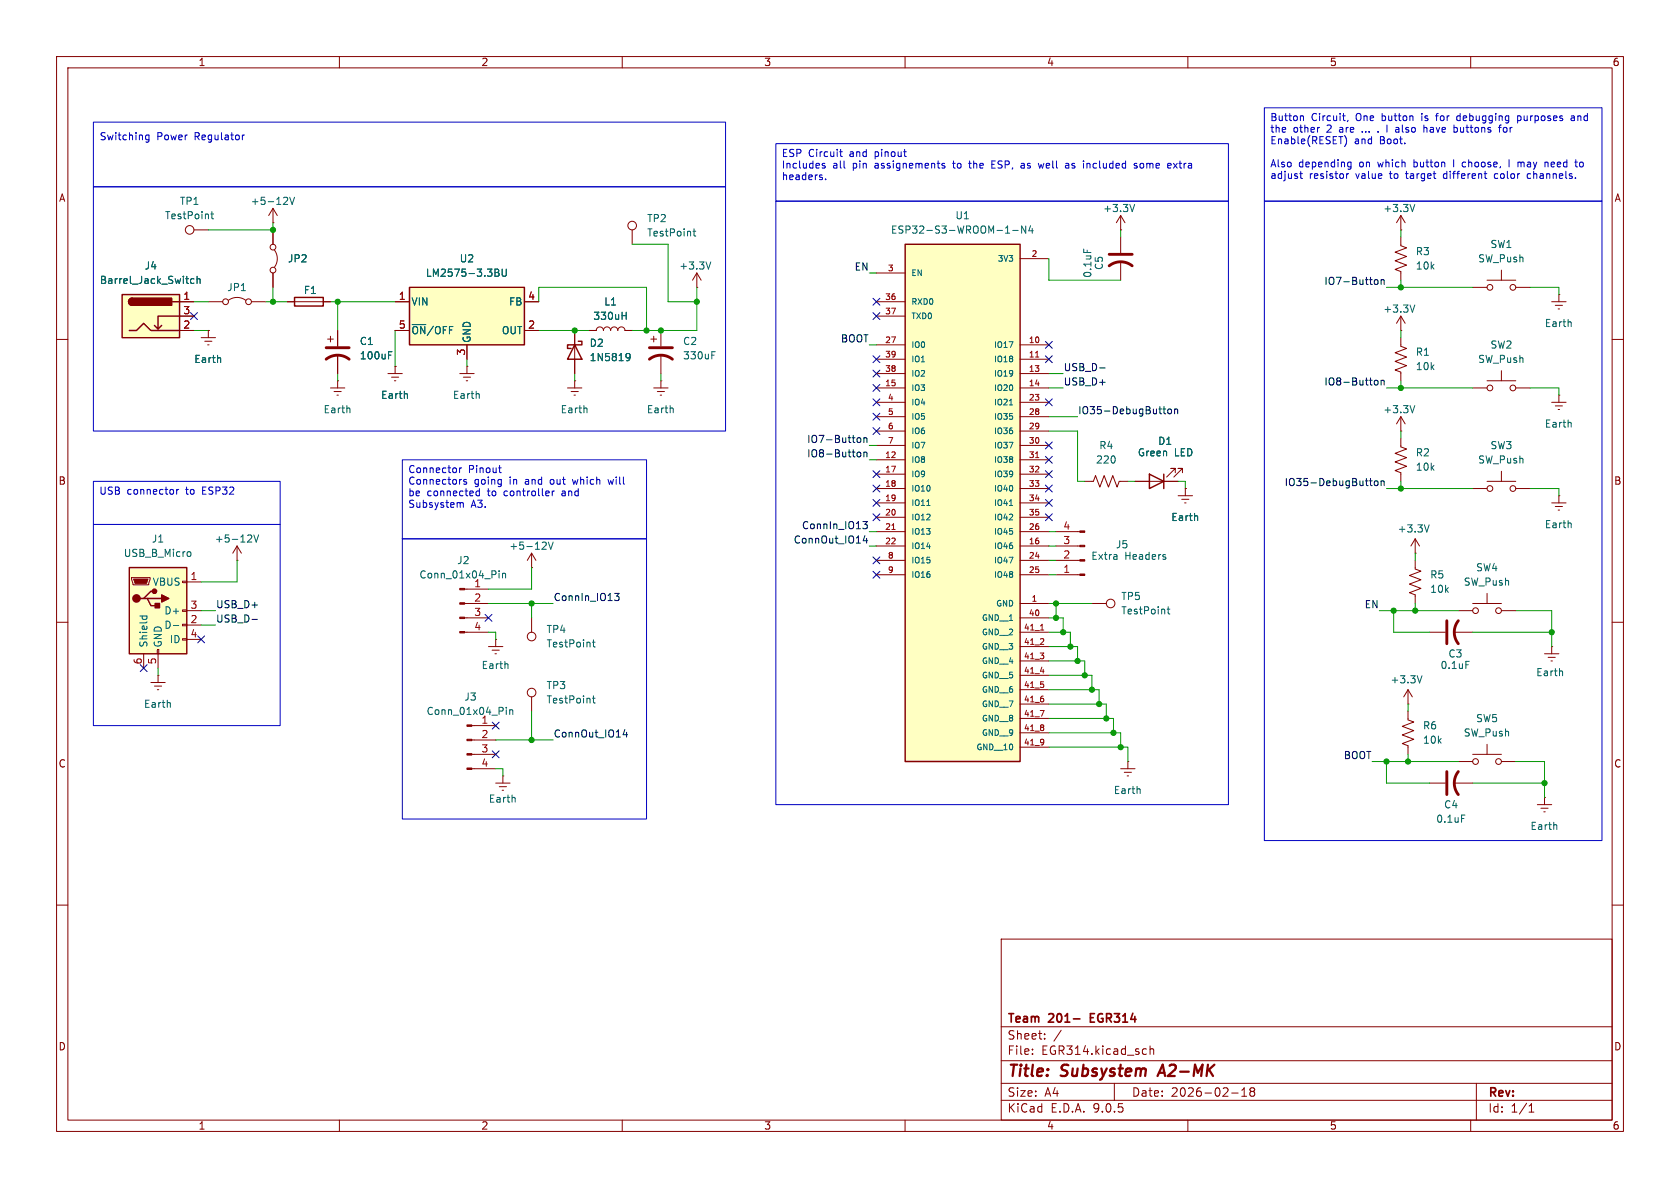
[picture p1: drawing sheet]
<svg xmlns="http://www.w3.org/2000/svg" width="297mm" height="210mm" viewBox="0 0 297 210" stroke-linecap="round" stroke-linejoin="round" font-family="sans-serif">
<g fill="none" stroke="#840000" stroke-width=".18">
<path d="M10 10h277v190h-277zM12 12h273v186h-273zM60 10v2M110 10v2M160 10v2M210 10v2M260 10v2M10 60h2M58.4 68.6h2.6M59.1 69.2h1.2M59.6 69.9h.2M59.7 67.3h.1"/>
<path d="M59.7 67.3v1.3M285 60h2M191.8 85.1h1.5l.4-1 .7 2 .8-2 .8 2 .7-2 .8 2 .4-1h1.5M274.3 88.9h2.6M275 89.5h1.2M275.5 90.2h.2M275.6 87.6h.1M275.6 87.6v1.3M10 110h2M86.4 114.3h2.5M87 114.9h1.3M87.5 115.6h.3"/>
<path d="M87.6 113h.1M87.6 113v1.3M252.7 111.8h2.8M257 111.8h3.3M273 115.6h2.6M273.7 116.2h1.3M274.2 116.8h.2M274.3 114.3h.1M274.3 114.3v1.3M285 110h2M248.9 124.5h.1M248.9 121.9l-.7 1.3"/>
<path d="M248.9 121.9l.8 1.3M248.9 121.9v2.6M271.8 142.2h2.5M272.4 142.9h1.3M272.9 143.5h.3M273 141h.1M273 141v1.2M10 160h2M177 166h108v32h-108zM285 160h2M60 198v2M110 198v2"/>
<path d="M160 198v2M177 194.5h108M177 191.5h108M177 187.5h108M177 181.5h108M182.5 186.3v.1M182.5 185.5v.1M184.7 183.6v.1M184.7 182.8v.1M187.6 182.1l-1.3 2M197 191.5v3M202.5 185.4l.2 .1"/>
<path d="M202.7 186.3l-.2 .1M203.3 184.9v1.5M203.3 185.5l.2-.1 .4 .1 .1 .9M210 198v2M217.7 193.2h1.2M219.5 193.8h.9M219.5 192.7l.5-.4v1.5M221.2 192.9l-.2 .3v.5l.2 .1 .5-.1 .1-.2-.1-.4-.2-.2M221.2 192.9l-.2-.2 .2-.4 .5 .1 .1 .2-.3 .3M221.2 192.9h.3M260 198v2M261 191.5v6.5"/>
<path d="M270.3 196.6h.9M270.3 195.5l.4-.4v1.5"/>
</g>
<path d="M205.6 188.2l-1 2" fill="none" stroke="#840000" stroke-width=".4"/>
<path d="M192.8 179.9h.5M193.5 179.2h-.7v1.5h.7M189.8 180.1h1.1" fill="none" stroke="#840000" stroke-width=".3"/>
<path d="M61.8 72.2l.1 .8M277.7 92.5l.1 .8M89.7 117.4l.1 .8M251.4 119.5l-.4 1.2M259.1 116.9h.7M276.2 118.7v.8M275.2 145.8v.8" fill="none" stroke="#006464" stroke-width=".18"/>
<path d="M255.8 109.7v4.1M257.8 109.7a3.3 3.3 0 0 0 0 4.1" fill="none" stroke="#840000" stroke-width=".51"/>
<path d="M21.6 52.1h10.1v7.6h-10.1z" fill="#ffffc2"/>
<path d="M21.6 52.1h10.1v7.6h-10.1zM22.9 58.4h1.2l1.3-1.2 1.3 1.2h5M23.4 52.7a.64 .64 0 0 0-.7 .6 .64 .64 0 0 0 .7 .7M28.6 57.5l-.7 .7M30.5 53.3h1.2M31.7 55.9h-3.8v2.3l-.6-.7M52.1 52.6h5v1.5h-5z" fill="none" stroke="#840000" stroke-width=".25"/>
<g fill="#840000" stroke="#840000" stroke-width=".25">
<path d="M22.9 52.9l.5-.2v1.3a.63 .63 0 0 1-.6-.4 .63 .63 0 0 1 .1-.7z"/>
<path d="M23.4 52.7h7v1.3h-7z"/>
</g>
<g fill="none" stroke="#840000" stroke-width=".18">
<path d="M48.3 39.4h.1M48.3 36.8v2.6M48.3 36.8l-.8 1.3M48.3 36.8l.7 1.3M198.1 38.1l-.7 1.3M198.1 38.1l.8 1.3M198.1 38.1v2.5M31.7 53.3h2.6M31.7 55.9h2.6M31.7 58.4h2.6M34.3 40.6h2.5M35.6 59.7h2.5"/>
<path d="M36.8 58.4h.1M36.8 58.4v1.3M48.3 40.6v2.6M48.3 48.3v2.5M48.5 44.2a2.54 2.54 0 0 1 0 3M50.8 53.3h7.6M198.1 40.6h.1M36.2 60.3h1.3M36.7 61h.3M68.6 66h2.5M69.2 66.7h1.3M69.7 67.3h.3"/>
<path d="M69.8 64.8h.1M69.8 64.8v1.2M81.3 66h2.5M81.9 66.7h1.3M82.4 67.3h.3M82.5 64.8h.1M82.5 64.8v1.2M83.4 128.3h4.2M83.4 130.8h4.2M83.4 133.4h4.2M83.4 135.9h4.2M87.6 138.4h2.6"/>
<path d="M88.3 139.1h1.2M88.8 139.7h.2M88.9 137.2h.1M88.9 137.2v1.2M252.7 138.4h2.8M257 138.4h3.3"/>
<circle cx="33.5" cy="40.6" r=".76"/>
<circle cx="48.3" cy="47.8" r=".51"/>
<circle cx="48.3" cy="43.7" r=".51"/>
</g>
<g fill="none" stroke="#006464" stroke-width=".18">
<path d="M37.3 37.8h.5M37.5 37.4v1.1l.3 .2M50.3 34.9h.4l.2 .3-.8 .9h.8M51.2 34.9l.4 1.2 .5-1.2M200.6 36.1l-.4 1.3M34.3 49.3h-.4l-.2 .2 .1 .5h.5M34.8 49.4l.2-.1h.3l.1 .8M34.8 48.8v1.3M38.9 63.3l.1 .8M72 69.6v.8M84.7 69.6v.8M89.5 125v.2"/>
<path d="M89.5 125.5v.8M90.1 125.5v.8M90.1 125.6l.2-.1h.3l.1 .8M91 141l.1 .8M258.4 144.1h.6"/>
</g>
<path d="M255.8 136.4v4.1M257.8 136.4a3.3 3.3 0 0 0 0 4.1" fill="none" stroke="#840000" stroke-width=".51"/>
<g fill="#840000" stroke="#840000" stroke-width=".18">
<path d="M82.5 128.1h.9v.3h-.9z"/>
<path d="M82.5 130.7h.9v.2h-.9z"/>
<path d="M82.5 133.2h.9v.3h-.9z"/>
<path d="M82.5 135.8h.9v.2h-.9z"/>
</g>
<path d="M160 43.2h20.3v91.4h-20.3z" fill="#ffffc2"/>
<path d="M160 43.2h20.3v91.4h-20.3z" fill="none" stroke="#840000" stroke-width=".25"/>
<g fill="none" stroke="#840000" stroke-width=".18">
<path d="M36.8 53.3h2.6M40.4 53.1a2.54 2.54 0 0 1 3 0M44.4 53.3h2.6M111.8 40.6v2.6M123.2 50.8h.1M123.2 48.3l-.8 1.2M123.2 48.3l.8 1.2M123.2 48.3v2.5M154.9 48.3h5.1M154.9 53.3h5.1M154.9 55.9h5.1M180.3 45.7h5.1"/>
<path d="M154.9 61h5.1M154.9 63.5h5.1M154.9 66h5.1M154.9 68.6h5.1M154.9 71.1h5.1M154.9 73.7h5.1M154.9 76.2h5.1M154.9 78.7h5.1M180.3 61h5.1M180.3 63.5h5.1M180.3 66h5.1M180.3 68.6h5.1"/>
<path d="M180.3 71.1h5.1M180.3 73.7h5.1M180.3 76.2h5.1M180.3 78.7h5.1M154.9 81.3h5.1M154.9 83.8h5.1M154.9 86.4h5.1M154.9 88.9h5.1M154.9 91.4h5.1M154.9 94h5.1M154.9 96.5h5.1M154.9 99.1h5.1"/>
<path d="M180.3 81.3h5.1M180.3 83.8h5.1M180.3 86.4h5.1M180.3 88.9h5.1M180.3 91.4h5.1M180.3 94h5.1M180.3 96.5h5.1M180.3 99.1h5.1M154.9 101.6h5.1M180.3 101.6h5.1M180.3 106.7h5.1M180.3 109.2h5.1"/>
<path d="M180.3 111.8h5.1M180.3 114.3h5.1M180.3 116.8h5.1M180.3 119.4h5.1M180.3 121.9h5.1M180.3 124.5h5.1M180.3 127h5.1M180.3 129.5h5.1M180.3 132.1h5.1"/>
<circle cx="111.8" cy="39.9" r=".76"/>
<circle cx="39.9" cy="53.3" r=".51"/>
<circle cx="43.9" cy="53.3" r=".51"/>
</g>
<path d="M181.3 39.9v1.3l-.7-1.3v1.3M182.2 39.9l-.3 .9h.8M122.5 40.9h.5M122.7 40.5v1l.3 .2M125.7 46.3l-.5 1.3M177.8 41.2h.7M179 40.7h1M182.5 40.4v.8M178.4 71.6h.6M163.8 89.4h.6M178.4 89.4h.6" fill="none" stroke="#006464" stroke-width=".18"/>
<g fill="none" stroke="#a90000" stroke-width=".18">
<path d="M183.1 63.1h.6M157.7 93.6h.6M183.1 80.9h.6M183.9 113.9h.6M183.9 115.4h.6l-.3 .4M183.9 111.4h.6M183.9 118.7h.7M184.5 113v.3M184.5 115.9v.5M183.9 125.6h.7l-.5 1M184.5 121v.4M184.5 123.5v.5"/>
<path d="M184.5 128.2v.3M184.5 128.7v.4M184.5 130.8v.7M184.5 131.1v.1"/>
</g>
<path d="M22.9 100.3h10.1v15.3h-10.1z" fill="#ffffc2"/>
<path d="M203.2 83.8l2.5 1.3-2.5 1.3zM205.7 83.8v2.6M22.9 100.3h10.1v15.3h-10.1zM25.4 105.8h.6l.7 1.3h1.2M26 105.8h2.6M27.3 104.5h-.6l-1.3 1.3h-.6" fill="none" stroke="#840000" stroke-width=".25"/>
<g fill="none" stroke="#840000" stroke-width=".18">
<path d="M247.6 38.1v2.5M247.6 38.1l-.7 1.3M247.6 38.1l.8 1.3M57.9 59.9h1M58.4 59.4v1.1M59.7 58.4v2.8M198.1 41.9v2.8M198.1 46.2v3.3M247.6 58.4h.1M247.6 59.7v1.5l1.1 .4-2.1 .8 2.1 .7-2.1 .8 2.1 .7-2.1 .8 1 .4v1.5M247.6 41.9v1.5l1.1 .4-2.1 .8 2.1 .7-2.1 .8 2.1 .8-2.1 .7 1 .4v1.5M247.6 40.6h.1"/>
<path d="M247.6 55.9l-.7 1.3M247.6 55.9l.8 1.3M247.6 55.9v2.5M260.3 50.8h2.6M262.9 49.5h5.1M265.4 47.8v1.7M268 50.8h2.5M274.3 53.3h2.6M275 54h1.2M275.5 54.6h.2M275.6 52.1h.1M275.6 52.1v1.2"/>
<path d="M59.7 62.7v3.3M100.3 68.6h2.6M101 69.2h1.2M101.5 69.9h.2M101.6 67.3h.1M101.6 67.3v1.3M247.6 76.2h.1M247.6 77.5v1.5l1.1 .4-2.1 .7 2.1 .8-2.1 .8 2.1 .7-2.1 .8 1 .4v1.5M247.6 73.7v2.5M247.6 73.7l-.7 1.2M247.6 73.7l.8 1.2M260.3 68.6h2.6"/>
<path d="M262.9 67.3h5.1M265.4 65.5v1.8M268 68.6h2.5M274.3 71.1h2.6M275 71.8h1.2M275.5 72.4h.2M275.6 69.9h.1M275.6 69.9v1.2M41.9 99.1h.1M41.9 96.5l-.8 1.3M41.9 96.5l.8 1.3M41.9 96.5v2.6"/>
<path d="M186.7 99.1h4.2M186.7 96.5h4.2M186.7 94h4.2M200.7 85.1h7.6M207.8 83.6v-.8h-.8h.8l-1.6 1.5M208.3 87.6h2.5M208.9 88.3h1.3M209 83.6v-.8h-.7h.7l-1.5 1.5M209.4 88.9h.3M209.5 86.4h.1M209.5 86.4v1.2M250.2 97.8h.1"/>
<path d="M250.2 99.1v1.5l1 .4-2 .7 2 .8-2 .8 2 .7-2 .8 1 .4v1.5M250.2 95.3l-.8 1.2M250.2 95.3l.8 1.2M250.2 95.3v2.5M260.3 86.4h2.6M262.9 85.1h5.1M265.4 83.3v1.8M268 86.4h2.5M23.2 102.1h3.3v.3l-.2 1h-2.8zM25.4 115.6v2.5M27.8 114.8h.3v.8h-.3zM27.9 119.4h.1"/>
<path d="M27.9 115.6v2.5M27.9 119.4v1.3M32.3 102.7h.7v.3h-.7zM32.3 107.8h.7v.3h-.7zM32.3 110.4h.7v.2h-.7zM32.3 112.9h.7v.3h-.7zM33 102.9h2.6M33 108h2.6M33 110.5h2.6M33 113h2.6M186.7 101.6h4.2M193 106.7h2.6"/>
<path d="M257.8 108h2.5M260.3 106.7h5.1M262.9 104.9v1.8M265.4 108h2.6M26.7 120.7h2.5M27.3 121.3h1.3M27.8 121.9h.3M198.1 135.9h2.6M198.8 136.5h1.2M199.3 137.2h.2M199.4 134.6h.1M199.4 134.6v1.3"/>
<path d="M248.9 125.7v1.6l1 .3-2 .8 2 .8-2 .7 2 .8-2 .7 1 .4v1.6M257.8 134.6h2.5M260.3 133.4h5.1M262.9 131.6v1.8M265.4 134.6h2.6"/>
<circle cx="263.4" cy="50.8" r=".51"/>
<circle cx="267.5" cy="50.8" r=".51"/>
<circle cx="263.4" cy="68.6" r=".51"/>
<circle cx="267.5" cy="68.6" r=".51"/>
<circle cx="263.4" cy="86.4" r=".51"/>
<circle cx="267.5" cy="86.4" r=".51"/>
<circle cx="196.3" cy="106.7" r=".76"/>
<circle cx="260.9" cy="108" r=".51"/>
<circle cx="264.9" cy="108" r=".51"/>
<circle cx="260.9" cy="134.6" r=".51"/>
<circle cx="264.9" cy="134.6" r=".51"/>
</g>
<g fill="#840000" stroke="#840000" stroke-width=".18">
<path d="M23.6 102.4h2.6l-.3 .7h-2z"/>
<path d="M190.9 101.5h.9v.2h-.9z"/>
<path d="M190.9 98.9h.9v.3h-.9z"/>
<path d="M190.9 96.4h.9v.2h-.9z"/>
<path d="M190.9 93.9h.9v.2h-.9z"/>
</g>
<g fill="#840000" stroke="#840000" stroke-width=".25">
<path d="M27.4 106.7h.8v.7h-.8z"/>
<path d="M28.6 105.2l1.2 .6-1.2 .6z"/>
<circle cx="24.1" cy="105.8" r=".63"/>
<circle cx="27.3" cy="104.5" r=".38"/>
</g>
<g fill="none" stroke="#006464" stroke-width=".18">
<path d="M250.1 36.1l-.4 1.3M191.6 44v.6M250.1 53.9l-.4 1.3M277.7 56.9l.1 .8M68.7 62.8h.4M68.7 62.2h.6M103.7 72.2l.1 .8M250.1 71.7l-.4 1.3M277.7 74.7l.1 .8M33.3 97.5l.3 .1 .1 .2v.4l-.4 .2M44 94.6h.4l.1 .3-.8 .9h.8M44.9 94.6l.4 1.2 .4-1.2"/>
<path d="M206.1 98.5v.3M211.7 91.2v.8M252.7 92.8l-.5 1.3M24.7 108.9h1.3M25.2 108.9l-.1 .4M25.9 108.9l.1 .4M30.6 110.6h1M206.3 107.7h.5M206.5 107.3v1l.3 .2M30.1 124.3v.7M201.5 139.5l.1 .8"/>
</g>
<path d="M196.1 47a3.3 3.3 0 0 1 4.1 0M196.1 45h4.1M57.7 63.5a3.3 3.3 0 0 1 4 0M57.7 61.5h4" fill="none" stroke="#840000" stroke-width=".51"/>
<path d="M72.4 50.8h20.3v10.2h-20.3z" fill="#ffffc2"/>
<path d="M72.4 50.8h20.3v10.2h-20.3zM101.6 61l1.3 2.5h-2.6zM102.2 60.3h.7v.7h-2.6v.6h.7" fill="none" stroke="#840000" stroke-width=".25"/>
<g fill="none" stroke="#840000" stroke-width=".18">
<path d="M31.7 53.3h2.6M31.7 58.4h2.6M31.7 55.9h2.6M36.8 58.4h.1M48.3 40.6v2.6M48.3 48.3v2.5M50.8 53.3h1.3M57.1 53.3h1.3M59.7 58.4v2.8M69.8 53.3h2.6M69.8 58.4h2.6M92.7 53.3h2.5"/>
<path d="M92.7 58.4h2.5M101.6 58.4v7.6M104.1 58.4h1.3a.64 .64 0 0 1 .6-.6 .64 .64 0 0 1 .7 .6 .64 .64 0 0 1 .6-.6 .64 .64 0 0 1 .6 .6 .64 .64 0 0 1 .7-.6 .64 .64 0 0 1 .6 .6 .64 .64 0 0 1 .7-.6 .64 .64 0 0 1 .6 .6h1.3M115.1 59.9h1M115.6 59.4v1.1M116.8 58.4v2.8M59.7 62.7v3.3M69.8 64.8h.1M82.5 61v2.5M115.6 68.6h2.5M116.2 69.2h1.3M116.7 69.9h.3"/>
<path d="M116.8 67.3h.1M116.8 62.7v3.3M116.8 67.3v1.3M94 97.8v2.5M94 97.8l-.8 1.3M94 97.8l.7 1.3M200.7 85.1h2.5M205.7 85.1h2.6M209.5 86.4h.1M82.1 104.1h4.3M82.1 106.7h4.3M82.1 109.2h4.3"/>
<path d="M82.1 111.8h4.3M94 100.3h.1M94 109.2v2.6M94 123.2v2.5"/>
<circle cx="94" cy="112.5" r=".76"/>
<circle cx="94" cy="122.4" r=".76"/>
</g>
<g fill="none" stroke="#006464" stroke-width=".18">
<path d="M34.3 49.3h-.4l-.2 .2 .1 .5h.5M34.8 49.4l.2-.1h.3l.1 .8M34.8 48.8v1.3M87.5 47.6l.6 .1 .1 .2-.3 .3M87.5 48.2h.4M87.9 48.2l.3 .2v.3l-.7 .1M88.8 47.6v1l.2 .2h.4l.1-.2v-1M110 55.8h.7M110.7 55.2v1.3M38.9 63.3l.1 .8M68.7 62.8h.4M68.7 62.2h.6"/>
<path d="M72 69.6v.8M110.8 62.6l.3-.1 .2 .1a.84 .84 0 0 1-.3 1.2h-.2M111.4 63l-.3 .3-.3-.1M119 72.2v.8M125.8 62.8h.5M125.8 62.2h.6M96 95.8l.5 .1 .1 .3-.8 .9h.8M96.9 95.8l.5 1.3 .4-1.3M211.7 91.2v.8M88.2 100.9v.1M88.2 101.3v.9M88.8 101.3v.9"/>
<path d="M88.8 101.5l.2-.2 .3 .1 .1 .8M104.7 113.5h.5M104.9 113.1v1.1l.3 .2M104.7 123.4h.5M104.9 123v1.1l.3 .2"/>
</g>
<path d="M114.8 63.5a3.3 3.3 0 0 1 4.1 0M114.8 61.5h4.1" fill="none" stroke="#840000" stroke-width=".51"/>
<g fill="#840000" stroke="#840000" stroke-width=".18">
<path d="M81.3 104h.8v.3h-.8z"/>
<path d="M81.3 106.6h.8v.2h-.8z"/>
<path d="M81.3 109.1h.8v.2h-.8z"/>
<path d="M81.3 111.6h.8v.3h-.8z"/>
</g>
<g fill="none" stroke="#0f0f0f" stroke-width=".18">
<path d="M243.1 49.5l.3-.1 .2 .3v.5l-.2 .1-.3-.1M244.2 49.4v.9M244.2 49.6l.1-.2 .3 .1 .1 .8M151.6 80l.3-.1 .3 .3-.1 .5h-.5M151.6 77.4h.3l.3 .2-.1 .6h-.5M152.7 77.4v.8M152.7 79.9v.9M152.7 77.5l.2-.1h.3l.1 .8M194.4 65h1M205.6 72.3h.5M205.8 71.9v1.1l.3 .1M206.5 72.4l.2-.1 .3 .1 .1 .5-.1 .2h-.3l-.2-.1z"/>
<path d="M207.7 72.4l.1-.1 .3 .1 .1 .7M207.7 72.3v.8M243.1 67.3l.3-.1 .2 .3v.4l-.2 .2-.3-.1M244.2 67.3l.1-.1 .3 .1 .1 .8M244.2 67.2v.9M152.5 92.2h.8l-.4 .5 .4 .1v.4l-.2 .3h-.4M152.7 80l.2-.1 .3 .1 .1 .8M152.9 94.7l-.3 .9h.8M153.2 95.2v.8M242.1 85h.5M242.3 84.6v1.1l.3 .1M243 85.1l.2-.1 .4 .1v.5l-.1 .2h-.3l-.2-.1z"/>
<path d="M244.2 85v.8M244.2 85.1l.1-.1 .3 .1 .1 .7M44.6 109.5h.9M108.7 104.9h.7l-.4 .5 .4 .1v.4l-.2 .3h-.4M110.5 129l-.3 .9h.8M110.8 129.5v.8"/>
</g>
<g fill="none" stroke="#009600" stroke-width=".18">
<path d="M48.3 39.4v1.2h-11.5M34.3 58.4h2.5M34.3 53.3h2.5M47 53.3h3.8M48.3 50.8v2.5M58.4 53.3h11.4M59.7 53.3v5.1M69.8 58.4v6.4M95.2 53.3v-2.5h19.1v7.6M95.2 58.4h8.9M111.8 43.2h6.3v10.1h5.1M123.2 50.8v7.6h-11.4"/>
<path d="M153.7 48.3h1.2M185.4 45.7v3.8h12.7M198.1 40.6v1.3M245.1 50.8h15.2M247.6 40.6v1.3M247.6 49.5v1.3M247.6 58.4v1.3M270.5 50.8h5.1v1.3M59.7 66v1.3M82.5 63.5v1.3M101.6 66v1.3M116.8 66v1.3"/>
<path d="M153.7 61h1.2M153.7 78.7h1.2M185.4 76.2h5.1v8.9h1.3M185.4 68.6h2.6M185.4 66h2.6M185.4 73.7h5.1M245.1 68.6h15.2M247.6 67.3v1.3M247.6 76.2v1.3M270.5 68.6h5.1v1.3M41.9 99.1v3.8h-6.3M153.7 94h1.2"/>
<path d="M153.7 96.5h1.2M153.7 81.3h1.2M185.4 99.1h1.3M185.4 94h1.3M185.4 96.5h1.3M199.4 85.1h1.3M208.3 85.1h1.2v1.3M245.1 86.4h15.2M247.6 85.1v1.3M250.2 97.8v1.3M270.5 86.4h5.1v1.2M27.9 118.1v1.3"/>
<path d="M35.6 108h2.5M35.6 110.5h2.5M86.4 111.8h1.2v1.2M86.4 106.7h11.4M94 100.3v3.8h-7.6M94 106.7v2.5M185.4 119.4h7.6v2.5M185.4 116.8h6.4v2.6M185.4 114.3h5.1v2.5M185.4 109.2h2.6v2.6M185.4 111.8h3.8v2.5M185.4 106.7h7.6"/>
<path d="M185.4 101.6h1.3M186.7 106.7v2.5M243.8 108h14M246.4 108v3.8h6.3M250.2 106.7v1.3M260.3 111.8h14M268 108h6.3v6.3M87.6 130.8h10.2M87.6 135.9h1.3v1.3M94 125.7v5.1M185.4 132.1h14v2.5M185.4 129.5h12.7v2.6"/>
<path d="M185.4 124.5h10.2v2.5M185.4 127h11.4v2.5M185.4 121.9h8.9v2.6M242.6 134.6h15.2M245.1 134.6v3.8h7.6M248.9 124.5v1.2M248.9 133.4v1.2M260.3 138.4h12.7M268 134.6h5v6.4"/>
</g>
<g fill="none" stroke="#000084" stroke-width=".18">
<path d="M33.7 55.3l1.2 1.2M34.9 55.3l-1.2 1.2M154.3 52.7l1.2 1.2M154.3 55.3l1.2 1.2M155.5 52.7l-1.2 1.2M155.5 55.3l-1.2 1.2M154.3 73.1l1.2 1.2M154.3 70.5l1.2 1.2M154.3 62.9l1.2 1.2M154.3 68l1.2 1.2M154.3 75.6l1.2 1.2M154.3 65.4l1.2 1.2"/>
<path d="M155.5 73.1l-1.2 1.2M155.5 70.5l-1.2 1.2M155.5 62.9l-1.2 1.2M155.5 68l-1.2 1.2M155.5 75.6l-1.2 1.2M155.5 65.4l-1.2 1.2M184.8 62.9l1.2 1.2M184.8 78.1l1.2 1.2M184.8 70.5l1.2 1.2M184.8 60.4l1.2 1.2M186 62.9l-1.2 1.2M186 78.1l-1.2 1.2"/>
<path d="M186 60.4l-1.2 1.2M186 70.5l-1.2 1.2M154.3 88.3l1.2 1.2M154.3 90.8l1.2 1.2M154.3 98.5l1.2 1.2M154.3 85.8l1.2 1.2M154.3 83.2l1.2 1.2M155.5 88.3l-1.2 1.2M155.5 90.8l-1.2 1.2M155.5 98.5l-1.2 1.2M155.5 85.8l-1.2 1.2M155.5 83.2l-1.2 1.2"/>
<path d="M184.8 83.2l1.2 1.2M184.8 80.7l1.2 1.2M184.8 85.8l1.2 1.2M184.8 90.8l1.2 1.2M184.8 88.3l1.2 1.2M186 83.2l-1.2 1.2M186 80.7l-1.2 1.2M186 85.8l-1.2 1.2M186 90.8l-1.2 1.2M186 88.3l-1.2 1.2M24.8 117.5l1.2 1.2M26 117.5l-1.2 1.2"/>
<path d="M35 112.4l1.2 1.2M36.2 112.4l-1.2 1.2M85.8 108.6l1.2 1.2M87 108.6l-1.2 1.2M154.3 101l1.2 1.2M155.5 101l-1.2 1.2M87 127.7l1.2 1.2M87 132.7l1.2 1.3M88.2 127.7l-1.2 1.2M88.2 132.7l-1.2 1.3"/>
</g>
<g fill="none" stroke="#0000c2" stroke-width=".18">
<path d="M223.5 19.1h59.7v16.5h-59.7zM16.5 21.6h111.8v11.4h-111.8zM16.5 33h111.8v43.2h-111.8zM26.3 23.9v1l-.2 .2h-.3M26.3 23.9h-.3l-.3 .2 .2 .6h.4M42.8 23.9v.8M43.2 23.9l-.4 .2M137.2 25.4h80v10.2h-80zM137.2 35.6h80v106.6h-80zM145.8 28.9h-.3l-.2 .2 .1 .1 .4 .2v.3h-.5M146 31.6v.2M148.4 26.8h.5"/>
<path d="M148.6 26.4v1.1l.3 .2M167 28.9h-.3l-.2 .2 .1 .1 .4 .2v.3h-.5M171.2 28.9h.5M171.4 28.4l.1 1.3M175.3 29.1h.5M175.9 28.4h-.6v1.3h.6M180.5 29.7h.6M180.5 28.9h.5M181.1 29.2l-.6 .1M184.5 28.9l-.2 .8-.2-.6-.3 .6M188.4 29.7h.6M188.4 28.9h.5l.1 .8"/>
<path d="M189 29.2l-.6 .1M191.6 28.4v.2M192.2 28.9h.3l.2 .2M201 28.9h-.3l-.2 .2 .1 .1 .4 .2v.3h-.5M202 28.9h-.3l-.2 .2 .1 .5 .4 .1M207.5 28.9l.6 .8M208.1 28.9l-.6 .8M223.5 35.6h59.7v113h-59.7zM230 30.3v1.1l.3 .1M230.1 20.5l.3 .2v.6M237.3 20.5h.5M237.7 21.3h.1"/>
<path d="M237.9 24.3a1.48 1.48 0 0 1-.2 1.6M238.1 30.7v.8M238.1 30.8v.1M238.3 29.4l.2 .1 .3-.1M238.3 21.3l-.1 .2M238.3 30.7h.1M238.8 28.7v1l-.2 .2h-.3M238.8 28.7h-.3l-.2 .1M240.8 23.2v.2M243.6 23.2v.2M245.2 22.1v1.3M246.8 22.6h.5"/>
<path d="M247.3 22.8l-.4 .1-.2 .2 .2 .3 .4-.1M251.7 22.6l.2-.1 .3 .1 .1 .8M251.7 22.1v1.3M253.8 20.5h.5M254 20.1v1.2M255.3 30.8l-.1 .1 .1 .6M257 28.2v1.3M257.2 22.5l.3 .1 .2 .2-.1 .4-.4 .2M258 20.5h-.3l-.2 .2 .1 .5 .4 .1M258.5 29.3l.1 .1 .4 .1M259 28.7h-.4l-.1 .2M262.7 31.5h.2"/>
<path d="M264.3 30.8l-.1 .5 .1 .2h.4M265.1 22.3v1.1M265.8 22.6v.6l.4 .2M266.8 28.2v1.3M268.3 20.5h.4l.1 .1M268.3 20.5v1.2M268.7 28.7l.2 .1M268.8 21.2l-.1 .1h-.4M268.9 28.8v.7M269.1 28.7l-.2 .1M270.1 30.8v.6l.1 .1h.4M273.5 28.7l.2 .1v.7"/>
<path d="M277.8 20.5h.5v.8M278.3 20.8h-.4l-.2 .2 .2 .3h.4M279.3 28.8l.2-.1 .3 .1 .1 .5-.1 .1-.3 .1-.2-.1zM16.5 85.1h33v7.6h-33zM16.5 92.7h33v35.6h-33zM31.2 86.5v.9M31.6 86.5l-.4 .3M71.1 81.3h43.2v14h-43.2zM71.1 95.3h43.2v49.5h-43.2zM81.2 82.7v.9M81.3 88.9l.1 .1M81.4 89v.7"/>
<path d="M81.4 89l.1-.2 .3 .1 .1 .8M81.6 82.7l-.4 .3M82.5 84.8h-.3l-.2 .1v.2l.5 .1v.3h-.5M84.1 87.4l.3 .2h.4M84.2 86.9l-.1 .1M84.8 86.4v1.2M88.1 82.7h.5M88.4 83.5l.2 .1M97.6 86.8v.8M98 86.8l-.4 .2M101.2 84.8l.2 .8M107.5 84.8l.2 .8 .3-.6"/>
</g>
<g fill="#009600" stroke="#009600" stroke-width=".18">
<circle cx="193" cy="121.9" r=".46"/>
<circle cx="195.6" cy="127" r=".46"/>
<circle cx="194.3" cy="124.5" r=".46"/>
<circle cx="198.1" cy="132.1" r=".46"/>
<circle cx="196.8" cy="129.5" r=".46"/>
<circle cx="190.5" cy="116.8" r=".46"/>
<circle cx="191.8" cy="119.4" r=".46"/>
<circle cx="186.7" cy="109.2" r=".46"/>
<circle cx="274.3" cy="111.8" r=".46"/>
<circle cx="273" cy="138.4" r=".46"/>
<circle cx="248.9" cy="134.6" r=".46"/>
<circle cx="245.1" cy="134.6" r=".46"/>
<circle cx="250.2" cy="108" r=".46"/>
<circle cx="246.4" cy="108" r=".46"/>
<circle cx="247.6" cy="68.6" r=".46"/>
<circle cx="247.6" cy="50.8" r=".46"/>
<circle cx="247.6" cy="86.4" r=".46"/>
<circle cx="189.2" cy="114.3" r=".46"/>
<circle cx="188" cy="111.8" r=".46"/>
<circle cx="186.7" cy="106.7" r=".46"/>
<circle cx="123.2" cy="53.3" r=".46"/>
<circle cx="101.6" cy="58.4" r=".46"/>
<circle cx="114.3" cy="58.4" r=".46"/>
<circle cx="116.8" cy="58.4" r=".46"/>
<circle cx="94" cy="130.8" r=".46"/>
<circle cx="59.7" cy="53.3" r=".46"/>
<circle cx="48.3" cy="53.3" r=".46"/>
<circle cx="48.3" cy="40.6" r=".46"/>
<circle cx="94" cy="106.7" r=".46"/>
</g>
<g font-size="2.8" fill="#840000">
<text x="178" y="190.9">Title:</text>
<text x="187.7" y="190.9">Subsystem</text>
<text x="205.8" y="190.9">A2-MK</text>
</g>
<g font-size="2.1" fill="#840000">
<text x="178" y="184">Sheet:</text>
<text x="178" y="181.2">Team</text>
<text x="185.5" y="181.2">201-</text>
<text x="193.4" y="181.2">EGR314</text>
<text x="178" y="186.7">File:</text>
<text x="184.1" y="186.7">EGR314.kicad_sch</text>
<text x="178" y="196.9">KiCad</text>
<text x="178" y="194.1">Size:</text>
<text x="184.7" y="194.1">A4</text>
<text x="185.7" y="196.9">E.D.A.</text>
<text x="193.3" y="196.9">9.0.5</text>
<text x="200" y="194.1">Date:</text>
<text x="207" y="194.1">2026-02-18</text>
<text x="263" y="194.3">Rev:</text>
<text x="263" y="196.9">Id:</text>
<text x="267.1" y="196.9">1/1</text>
</g>
<g font-size="1.8" fill="#840000">
<text x="35" y="11.9">1</text>
<text x="85" y="11.9">2</text>
<text x="135" y="11.9">3</text>
<text x="185" y="11.9">4</text>
<text x="235" y="11.9">5</text>
<text x="285" y="11.9">6</text>
<text x="10.3" y="35.9">A</text>
<text x="285.3" y="35.9">A</text>
<text x="10.3" y="85.9">B</text>
<text x="285.3" y="85.9">B</text>
<text x="10.3" y="135.9">C</text>
<text x="285.3" y="135.9">C</text>
<text x="10.3" y="185.9">D</text>
<text x="285.3" y="185.9">D</text>
<text x="35" y="199.9">1</text>
<text x="85" y="199.9">2</text>
<text x="135" y="199.9">3</text>
<text x="185" y="199.9">4</text>
<text x="235" y="199.9">5</text>
<text x="285" y="199.9">6</text>
</g>
<g font-size="1.8" fill="#0000c2">
<text x="224.5" y="21.7">Button</text>
<text x="224.5" y="23.8">the</text>
<text x="228.6" y="23.8">other</text>
<text x="231.8" y="21.7">Circuit,</text>
<text x="234.7" y="23.8">2</text>
<text x="237.1" y="23.8">are</text>
<text x="239.8" y="21.7">One</text>
<text x="241.3" y="23.8">...</text>
<text x="244.6" y="21.7">button</text>
<text x="247.8" y="23.8">also</text>
<text x="251.8" y="21.7">is</text>
<text x="252.9" y="23.8">have</text>
<text x="254.6" y="21.7">for</text>
<text x="258.4" y="21.7">debugging</text>
<text x="258.5" y="23.8">buttons</text>
<text x="266.7" y="23.8">for</text>
<text x="269.3" y="21.7">purposes</text>
<text x="279" y="21.7">and</text>
<text x="17.5" y="25">Switching</text>
<text x="27.7" y="25">Power</text>
<text x="34.5" y="25">Regulator</text>
<text x="138.1" y="28.1">ESP</text>
<text x="142.9" y="28.1">Circuit</text>
<text x="150.3" y="28.1">and</text>
<text x="154.9" y="28.1">pinout</text>
<text x="224.5" y="25.8">Enable(RESET)</text>
<text x="224.5" y="29.9">Also</text>
<text x="229.6" y="29.9">depending</text>
<text x="239.4" y="25.8">and</text>
<text x="240.4" y="29.9">on</text>
<text x="243.9" y="29.9">which</text>
<text x="244" y="25.8">Boot.</text>
<text x="250.4" y="29.9">button</text>
<text x="257.6" y="29.9">I</text>
<text x="259.4" y="29.9">choose,</text>
<text x="267.8" y="29.9">I</text>
<text x="269.6" y="29.9">may</text>
<text x="274.6" y="29.9">need</text>
<text x="138.1" y="30.1">Includes</text>
<text x="138.1" y="32.2">headers.</text>
<text x="147.2" y="30.1">all</text>
<text x="150.9" y="30.1">pin</text>
<text x="154.9" y="30.1">assignements</text>
<text x="169" y="30.1">to</text>
<text x="172" y="30.1">the</text>
<text x="176.2" y="30.1">ESP,</text>
<text x="181.6" y="30.1">as</text>
<text x="184.9" y="30.1">well</text>
<text x="189.8" y="30.1">as</text>
<text x="193.2" y="30.1">included</text>
<text x="202.4" y="30.1">some</text>
<text x="208.5" y="30.1">extra</text>
<text x="224.5" y="32">adjust</text>
<text x="231.4" y="32">resistor</text>
<text x="239.8" y="32">value</text>
<text x="246" y="32">to</text>
<text x="249.1" y="32">target</text>
<text x="255.8" y="32">different</text>
<text x="265.1" y="32">color</text>
<text x="271.1" y="32">channels.</text>
<text x="72.1" y="84">Connector</text>
<text x="82.8" y="84">Pinout</text>
<text x="17.5" y="87.8">USB</text>
<text x="22.4" y="87.8">connector</text>
<text x="33" y="87.8">to</text>
<text x="36" y="87.8">ESP32</text>
<text x="72.1" y="86">Connectors</text>
<text x="72.1" y="88">be</text>
<text x="75.5" y="88">connected</text>
<text x="83.8" y="86">going</text>
<text x="86.3" y="88">to</text>
<text x="89.4" y="88">controller</text>
<text x="90.2" y="86">in</text>
<text x="93.1" y="86">and</text>
<text x="97.7" y="86">out</text>
<text x="99.8" y="88">and</text>
<text x="101.9" y="86">which</text>
<text x="108.4" y="86">will</text>
<text x="72.1" y="90.1">Subsystem</text>
<text x="83.3" y="90.1">A3.</text>
</g>
<g font-size="1.8" fill="#006464">
<text x="29.1" y="39">TestPoint</text>
<text x="31.7" y="36.4">TP1</text>
<text x="44.2" y="36.4">+5-12V</text>
<text x="114.3" y="39.5">TP2</text>
<text x="157.4" y="41.5">ESP32-S3-WROOM-1-N4</text>
<text x="168.8" y="39">U1</text>
<text x="194.9" y="37.7">+3.3V</text>
<text x="244.5" y="37.7">+3.3V</text>
<text x="25.5" y="47.9">J4</text>
<text x="50.8" y="46.6">JP2</text>
<text x="81.2" y="46.6">U2</text>
<text x="114.3" y="42">TestPoint</text>
<text x="120" y="47.9">+3.3V</text>
<text x="195.2" y="47.8" transform="rotate(-90 195.2 47.8)">C5</text>
<text x="250.2" y="45.3">R3</text>
<text x="250.2" y="47.9">10k</text>
<text x="261.2" y="46.6">SW_Push</text>
<text x="263.4" y="44">SW1</text>
<text x="17.6" y="50.4">Barrel_Jack_Switch</text>
<text x="40.1" y="51.7">JP1</text>
<text x="53.6" y="52.2">F1</text>
<text x="75.2" y="49.1">LM2575-3.3BU</text>
<text x="193.1" y="49.2" transform="rotate(-90 193.1 49.2)">0.1uF</text>
<text x="72.6" y="54.2">VIN</text>
<text x="72.6" y="59.3">~{ON}/OFF</text>
<text x="88.6" y="59.3">OUT</text>
<text x="89.9" y="54.2">FB</text>
<text x="104.8" y="56.7">330uH</text>
<text x="106.7" y="54.2">L1</text>
<text x="244.5" y="55.5">+3.3V</text>
<text x="273" y="58">Earth</text>
<text x="34.2" y="64.4">Earth</text>
<text x="63.5" y="61.2">C1</text>
<text x="63.5" y="63.7">100uF</text>
<text x="83.4" y="60.7" transform="rotate(-90 83.4 60.7)">GND</text>
<text x="104.1" y="61.5">D2</text>
<text x="104.1" y="64">1N5819</text>
<text x="120.7" y="61.2">C2</text>
<text x="120.7" y="63.7">330uF</text>
<text x="250.2" y="63.1">R1</text>
<text x="250.2" y="65.6">10k</text>
<text x="261.2" y="64.4">SW_Push</text>
<text x="263.4" y="61.8">SW2</text>
<text x="67.3" y="70.7">Earth</text>
<text x="80" y="70.7">Earth</text>
<text x="57.1" y="73.3">Earth</text>
<text x="99" y="73.3">Earth</text>
<text x="114.3" y="73.3">Earth</text>
<text x="244.5" y="73.3">+3.3V</text>
<text x="273" y="75.8">Earth</text>
<text x="193.7" y="82.1">220</text>
<text x="194.2" y="79.6">R4</text>
<text x="201.1" y="80.9">Green</text>
<text x="204.7" y="78.8">D1</text>
<text x="207.6" y="80.9">LED</text>
<text x="250.2" y="80.9">R2</text>
<text x="250.2" y="83.4">10k</text>
<text x="261.2" y="82.1">SW_Push</text>
<text x="263.4" y="79.6">SW3</text>
<text x="207" y="92.3">Earth</text>
<text x="247" y="94.3">+3.3V</text>
<text x="273" y="93.6">Earth</text>
<text x="21.8" y="98.7">USB_B_Micro</text>
<text x="26.7" y="96.1">J1</text>
<text x="37.9" y="96.1">+5-12V</text>
<text x="80.7" y="99.9">J2</text>
<text x="89.9" y="97.4">+5-12V</text>
<text x="192.8" y="99.2">Extra</text>
<text x="197.2" y="97.1">J5</text>
<text x="198.8" y="99.2">Headers</text>
<text x="260.9" y="101.2">SW4</text>
<text x="26.9" y="103.7">VBUS</text>
<text x="74" y="102.5">Conn_01x04_Pin</text>
<text x="83.7" y="103.9">1</text>
<text x="198.1" y="106.3">TP5</text>
<text x="252.7" y="102.5">R5</text>
<text x="252.7" y="105">10k</text>
<text x="258.7" y="103.7">SW_Push</text>
<text x="29" y="108.8">D+</text>
<text x="29" y="111.4">D-</text>
<text x="29.9" y="113.9">ID</text>
<text x="96.5" y="112.1">TP4</text>
<text x="198.1" y="108.8">TestPoint</text>
<text x="26.3" y="114.6" transform="rotate(-90 26.3 114.6)">Shield</text>
<text x="28.8" y="114.6" transform="rotate(-90 28.8 114.6)">GND</text>
<text x="85" y="118.5">Earth</text>
<text x="96.5" y="114.7">TestPoint</text>
<text x="254.6" y="118.5">0.1uF</text>
<text x="256" y="116.4">C3</text>
<text x="271.5" y="119.7">Earth</text>
<text x="25.4" y="125.3">Earth</text>
<text x="82" y="124.1">J3</text>
<text x="96.5" y="122">TP3</text>
<text x="96.5" y="124.6">TestPoint</text>
<text x="245.7" y="121">+3.3V</text>
<text x="75.3" y="126.6">Conn_01x04_Pin</text>
<text x="85" y="128">1</text>
<text x="251.5" y="129.1">R6</text>
<text x="251.5" y="131.7">10k</text>
<text x="258.7" y="130.4">SW_Push</text>
<text x="260.9" y="127.9">SW5</text>
<text x="86.3" y="142.1">Earth</text>
<text x="196.8" y="140.6">Earth</text>
<text x="255.2" y="143.1">C4</text>
<text x="253.8" y="145.6">0.1uF</text>
<text x="270.5" y="146.9">Earth</text>
</g>
<g font-size="1.8" fill="#0f0f0f">
<text x="151" y="47.9">EN</text>
<text x="234" y="50.5">IO7-Button</text>
<text x="148.6" y="60.6">BOOT</text>
<text x="188" y="65.7">USB_D-</text>
<text x="188" y="68.2">USB_D+</text>
<text x="234" y="68.2">IO8-Button</text>
<text x="190.5" y="73.3">IO35-DebugButton</text>
<text x="142.6" y="80.9">IO8-Button</text>
<text x="142.6" y="78.4">IO7-Button</text>
<text x="227" y="86">IO35-DebugButton</text>
<text x="141.7" y="93.6">ConnIn_IO13</text>
<text x="140.2" y="96.2">ConnOut_IO14</text>
<text x="38.1" y="107.6">USB_D+</text>
<text x="97.8" y="106.3">ConnIn_IO13</text>
<text x="241.2" y="107.6">EN</text>
<text x="38.1" y="110.1">USB_D-</text>
<text x="97.8" y="130.5">ConnOut_IO14</text>
<text x="237.5" y="134.3">BOOT</text>
</g>
<g font-size="1.8" fill="#a90000">
<text x="32.3" y="53.1">1</text>
<text x="70.4" y="53.1">1</text>
<text x="93.3" y="53.1">4</text>
<text x="32.3" y="55.6">3</text>
<text x="32.3" y="58.2">2</text>
<text x="70.4" y="58.2">5</text>
<text x="93.3" y="58.2">2</text>
<text x="82.3" y="62.9" transform="rotate(-90 82.3 62.9)">3</text>
<text x="187.9" y="93.7">4</text>
<text x="187.9" y="101.3">1</text>
<text x="187.9" y="98.8">2</text>
<text x="187.9" y="96.3">3</text>
<text x="33.6" y="102.6">1</text>
<text x="33.6" y="107.7">3</text>
<text x="83.7" y="106.4">2</text>
<text x="33.6" y="110.2">2</text>
<text x="33.6" y="112.8">4</text>
<text x="83.7" y="109">3</text>
<text x="83.7" y="111.5">4</text>
<text x="25.1" y="117.5" transform="rotate(-90 25.1 117.5)">6</text>
<text x="27.7" y="117.5" transform="rotate(-90 27.7 117.5)">5</text>
<text x="85" y="130.6">2</text>
<text x="85" y="133.1">3</text>
<text x="85" y="135.6">4</text>
</g>
<g font-size="1.4" fill="#006464">
<text x="176.3" y="46.5">3V3</text>
<text x="161" y="49">EN</text>
<text x="161" y="54.1">RXD0</text>
<text x="161" y="56.6">TXD0</text>
<text x="161" y="61.7">IO0</text>
<text x="161" y="64.2">IO1</text>
<text x="175.6" y="61.7">IO17</text>
<text x="175.6" y="64.2">IO18</text>
<text x="161" y="66.8">IO2</text>
<text x="161" y="69.3">IO3</text>
<text x="161" y="71.9">IO4</text>
<text x="175.6" y="66.8">IO19</text>
<text x="175.6" y="69.3">IO20</text>
<text x="175.6" y="71.9">IO21</text>
<text x="161" y="74.4">IO5</text>
<text x="161" y="76.9">IO6</text>
<text x="175.6" y="74.4">IO35</text>
<text x="175.6" y="76.9">IO36</text>
<text x="161" y="79.5">IO7</text>
<text x="161" y="82">IO8</text>
<text x="175.6" y="79.5">IO37</text>
<text x="175.6" y="82">IO38</text>
<text x="161" y="84.6">IO9</text>
<text x="161" y="87.1">IO10</text>
<text x="161" y="89.6">IO11</text>
<text x="175.6" y="84.6">IO39</text>
<text x="175.6" y="87.1">IO40</text>
<text x="175.6" y="89.6">IO41</text>
<text x="161" y="92.2">IO12</text>
<text x="161" y="94.7">IO13</text>
<text x="175.6" y="92.2">IO42</text>
<text x="175.6" y="94.7">IO45</text>
<text x="161" y="97.3">IO14</text>
<text x="161" y="99.8">IO15</text>
<text x="175.6" y="97.3">IO46</text>
<text x="175.6" y="99.8">IO47</text>
<text x="161" y="102.3">IO16</text>
<text x="175.6" y="102.3">IO48</text>
<text x="176" y="107.4">GND</text>
<text x="173.5" y="110">GND__1</text>
<text x="173.5" y="112.5">GND__2</text>
<text x="173.5" y="115">GND__3</text>
<text x="173.5" y="117.6">GND__4</text>
<text x="173.5" y="120.1">GND__5</text>
<text x="173.5" y="122.7">GND__6</text>
<text x="173.5" y="125.2">GND__7</text>
<text x="173.5" y="127.7">GND__8</text>
<text x="173.5" y="130.3">GND__9</text>
<text x="172.5" y="132.8">GND__10</text>
</g>
<g font-size="1.4" fill="#a90000">
<text x="182.3" y="45.5">2</text>
<text x="156.4" y="53.1">36</text>
<text x="156.9" y="48">3</text>
<text x="156.4" y="55.6">37</text>
<text x="156.4" y="60.7">27</text>
<text x="156.4" y="63.2">39</text>
<text x="156.4" y="65.8">38</text>
<text x="181.8" y="60.7">10</text>
<text x="181.8" y="63.2">11</text>
<text x="181.8" y="65.8">13</text>
<text x="156.4" y="68.3">15</text>
<text x="156.9" y="70.9">4</text>
<text x="181.8" y="68.3">14</text>
<text x="181.8" y="70.9">23</text>
<text x="156.9" y="73.4">5</text>
<text x="156.9" y="75.9">6</text>
<text x="181.8" y="73.4">28</text>
<text x="181.8" y="75.9">29</text>
<text x="156.4" y="81">12</text>
<text x="156.4" y="83.6">17</text>
<text x="156.9" y="78.5">7</text>
<text x="181.8" y="78.5">30</text>
<text x="181.8" y="81">31</text>
<text x="181.8" y="83.6">32</text>
<text x="156.4" y="86.1">18</text>
<text x="156.4" y="88.6">19</text>
<text x="181.8" y="86.1">33</text>
<text x="181.8" y="88.6">34</text>
<text x="156.4" y="91.2">20</text>
<text x="156.4" y="93.7">21</text>
<text x="181.8" y="91.2">35</text>
<text x="181.8" y="93.7">26</text>
<text x="156.4" y="96.3">22</text>
<text x="156.9" y="98.8">8</text>
<text x="156.9" y="101.3">9</text>
<text x="181.8" y="96.3">16</text>
<text x="181.8" y="98.8">24</text>
<text x="181.8" y="101.3">25</text>
<text x="182.3" y="106.4">1</text>
<text x="180.9" y="111.5">41_1</text>
<text x="181.8" y="109">40</text>
<text x="180.9" y="114">41_2</text>
<text x="180.9" y="116.6">41_3</text>
<text x="180.9" y="119.1">41_4</text>
<text x="180.9" y="121.7">41_5</text>
<text x="180.9" y="124.2">41_6</text>
<text x="180.9" y="126.7">41_7</text>
<text x="180.9" y="129.3">41_8</text>
<text x="180.9" y="131.8">41_9</text>
</g>
</svg>
